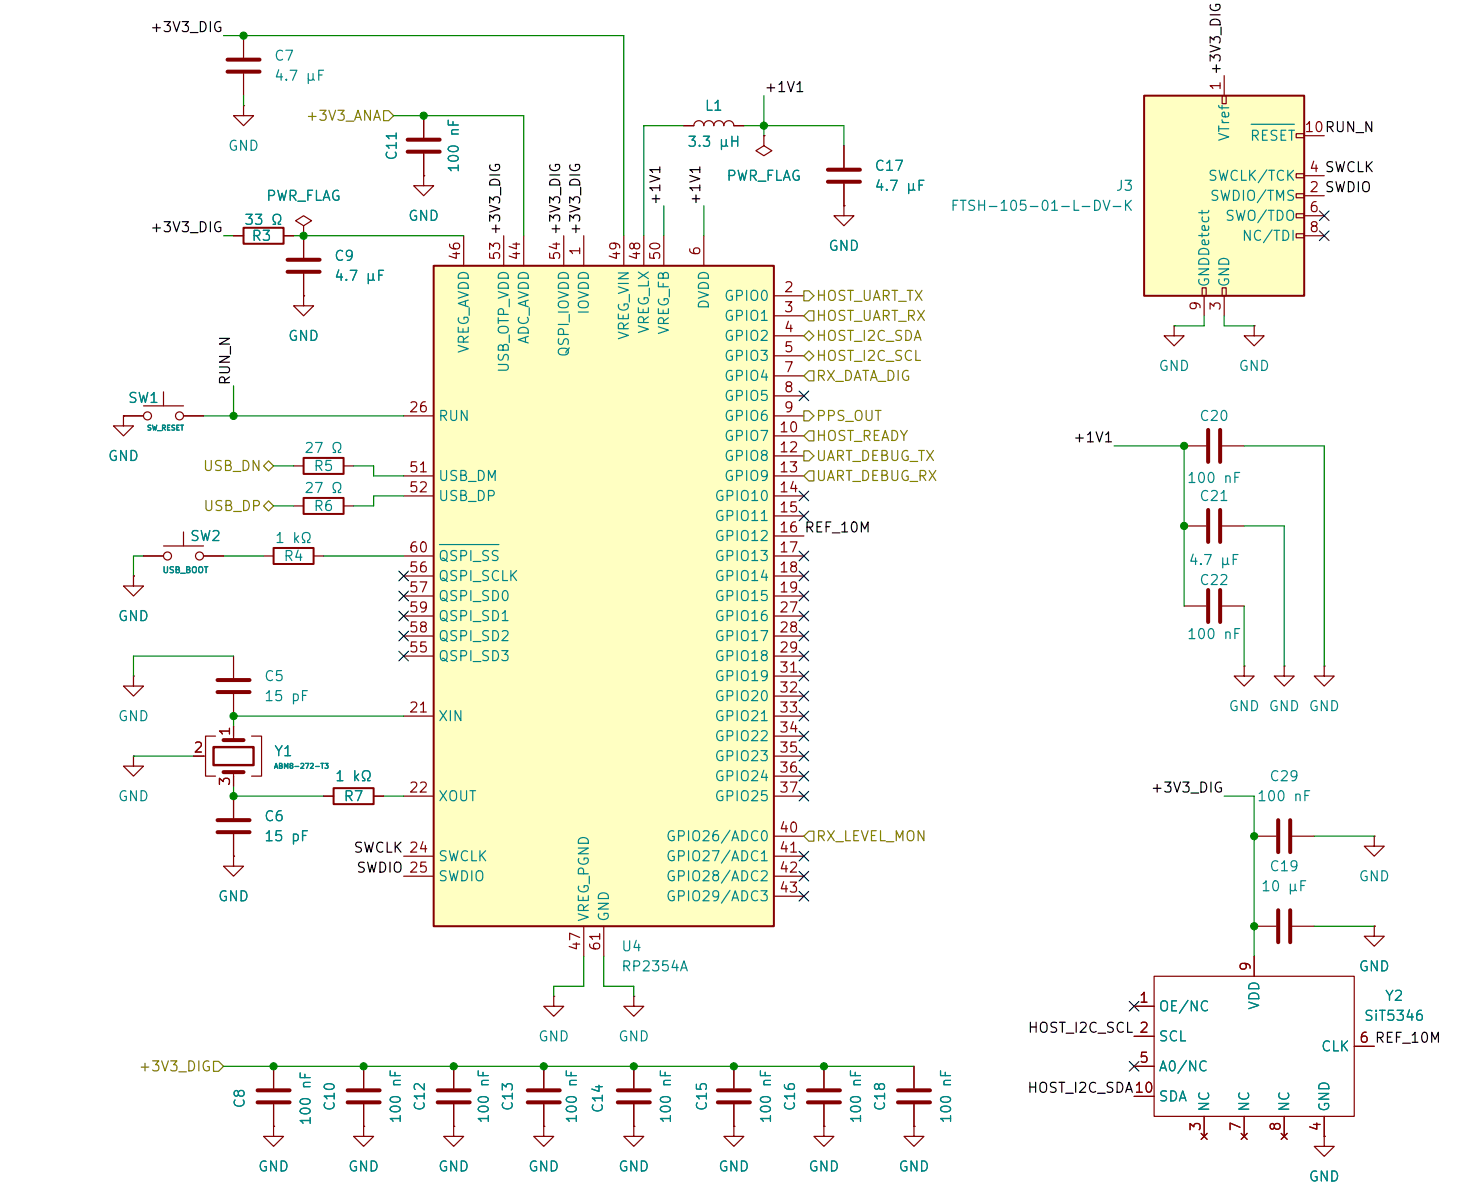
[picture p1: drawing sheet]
<svg xmlns="http://www.w3.org/2000/svg" width="188mm" height="152mm" viewBox="0 0 188 152" stroke-linecap="round" stroke-linejoin="round" font-family="sans-serif">
<g fill="none" stroke="#840000" stroke-width=".15">
<path d="M30.9 13.4v1.3h1.3l-1.3 1.3-1.3-1.3h1.3M30.9 13.4h.1M30.9 4.5v2.8M30.9 9.3v2.8M53.8 14.7v2.8M53.8 19.5v2.8M86.8 16h1.3a.64 .64 0 0 1 .6-.7 .64 .64 0 0 1 .6 .7 .64 .64 0 0 1 .7-.7 .64 .64 0 0 1 .6 .7 .64 .64 0 0 1 .6-.7 .64 .64 0 0 1 .7 .7 .64 .64 0 0 1 .6-.7 .64 .64 0 0 1 .6 .7h1.3M97 17.2v1.3l1 .6-1 .7-1.1-.7 1.1-.6M97 17.2h.1M107.1 18.5v2.8M29.6 29.9h1.3M36 29.9h1.3"/>
<path d="M38.5 28.7l1-.7-1-.6-1 .6 1 .7v1.2M38.5 29.9h.1M38.5 37.5v1.3h1.3l-1.3 1.3-1.2-1.3h1.2M38.5 37.5h.1M38.5 29.9v2.8M38.5 34.7v2.8M53.8 22.3v1.3h1.2l-1.2 1.2-1.3-1.2h1.3M53.8 22.3h.1M107.1 26.1v1.3h1.3l-1.3 1.3-1.3-1.3h1.3M107.1 26.1h.1M107.1 23.3v2.8M15.7 52.8v1.3h-1.3l1.3 1.2 1.2-1.2h-1.2"/>
<path d="M15.7 52.8h.1M15.7 52.8h2.5M18.2 51.5h5.1M20.8 49.7v1.8M23.3 52.8h2.5M37.3 59.1h1.2M43.6 59.1h1.3M149 41.4v1.2h1.3l-1.3 1.3-1.2-1.3h1.2M149 41.4h.1M150.3 56.6h2.8M155.1 56.6h2.8M159.2 41.4v1.2h1.3l-1.3 1.3-1.3-1.3h1.3"/>
<path d="M159.2 41.4h.1M16.9 73.1v1.3h1.3l-1.3 1.2-1.2-1.2h1.2M16.9 73.1h.1M18.2 70.6h2.6M20.8 69.3h5M23.3 67.5v1.8M25.8 70.6h2.6M33.5 70.6h1.2M37.3 64.2h1.2M39.8 70.6h1.3M43.6 64.2h1.3M24.6 96h1.5"/>
<path d="M27.4 93.4h-1.3v5.1h1.3M29.6 92.2v1.7M29.6 98v1.8M31.9 93.4h1.3v5.1h-1.3M157.9 84.5v1.3h1.3l-1.3 1.3-1.3-1.3h1.3M157.9 84.5h.1M163 84.5v1.3h1.3l-1.3 1.3-1.3-1.3h1.3M163 84.5h.1M168.1 84.5v1.3h1.2l-1.2 1.3-1.3-1.3h1.3M168.1 84.5h.1M29.6 108.7v1.2h1.3l-1.3 1.3-1.2-1.3h1.2M29.6 108.7h.1"/>
<path d="M29.6 101v2.8M29.6 105.9v2.8M159.2 106.1h2.8M159.2 117.6h2.8M164 106.1h2.8M164 117.6h2.8M174.4 106.1v1.3h1.3l-1.3 1.3-1.2-1.3h1.2M174.4 106.1h.1M174.4 117.6v1.2h1.3l-1.3 1.3-1.2-1.3h1.2M174.4 117.6h.1M46.2 135.3v2.8M57.6 135.3v2.8"/>
<path d="M69 135.3v2.8M70.3 126.4v1.3h1.3l-1.3 1.3-1.3-1.3h1.3M70.3 126.4h.1M80.4 126.4v1.3h1.3l-1.3 1.3-1.2-1.3h1.2M80.4 126.4h.1M80.4 135.3v2.8M93.1 135.3v2.8M104.6 135.3v2.8M116 135.3v2.8M143.9 127.7h2.6M143.9 131.5h2.6M143.9 135.3h2.6"/>
<path d="M143.9 139.1h2.6M146.5 123.9h25.4v17.8h-25.4zM159.2 121.4v2.5M171.9 132.8h2.5M46.2 143v1.2h1.2l-1.2 1.3-1.3-1.3h1.3M46.2 143h.1M46.2 140.2v2.8M57.6 143v1.2h1.3l-1.3 1.3-1.3-1.3h1.3M57.6 143h.1M57.6 140.2v2.8M69 143v1.2h1.3l-1.3 1.3-1.3-1.3h1.3M69 143h.1"/>
<path d="M69 140.2v2.8M80.4 143v1.2h1.3l-1.3 1.3-1.2-1.3h1.2M80.4 143h.1M80.4 140.2v2.8M93.1 143v1.2h1.3l-1.3 1.3-1.2-1.3h1.2M93.1 143h.1M93.1 140.2v2.8M104.6 143v1.2h1.2l-1.2 1.3-1.3-1.3h1.3M104.6 143h.1M104.6 140.2v2.8M116 143v1.2h1.3l-1.3 1.3-1.3-1.3h1.3M116 143h.1"/>
<path d="M116 140.2v2.8M152.5 143.8l.7 .8M152.8 141.7v2.5M153.2 143.8l-.7 .8M157.5 143.8l.8 .8M157.9 141.7v2.5M158.3 143.8l-.8 .8M162.6 143.8l.8 .8M163 141.7v2.5M163.4 143.8l-.8 .8M168.1 144.2v1.3h1.2l-1.2 1.3-1.3-1.3h1.3M168.1 144.2h.1"/>
<path d="M168.1 141.7v2.5"/>
<circle cx="18.7" cy="52.8" r=".51"/>
<circle cx="22.8" cy="52.8" r=".51"/>
<circle cx="21.3" cy="70.6" r=".51"/>
<circle cx="25.3" cy="70.6" r=".51"/>
</g>
<g fill="none" stroke="#840000" stroke-width=".51">
<path d="M28.9 7.6h4M28.9 9.1h4M51.7 19.3h4.1M51.7 17.7h4.1M36.5 33h4.1M36.5 34.5h4.1M105.1 21.5h4M105.1 23.1h4M153.3 54.6v4M154.9 54.6v4M28.4 93.9h2.5M28.4 98h2.5"/>
<path d="M27.6 104.1h4.1M27.6 105.6h4.1M162.2 104.1v4.1M162.2 115.5v4.1M163.8 104.1v4.1M163.8 115.5v4.1M44.1 139.9h4.1M44.1 138.4h4.1M55.5 139.9h4.1M55.5 138.4h4.1M67 139.9h4M67 138.4h4"/>
<path d="M78.4 139.9h4.1M78.4 138.4h4.1M91.1 139.9h4.1M91.1 138.4h4.1M102.5 139.9h4.1M102.5 138.4h4.1M114 139.9h4M114 138.4h4"/>
</g>
<path d="M27.1 94.8h5.1v2.3h-5.1z" fill="none" stroke="#840000" stroke-width=".3"/>
<path d="M30.9 28.9h5.1v2h-5.1zM38.5 58.1h5.1v2h-5.1zM34.7 69.5h5.1v2.1h-5.1zM38.5 63.2h5.1v2h-5.1z" fill="none" stroke="#840000" stroke-width=".25"/>
<path d="M55 33.7h43.2v83.9h-43.2z" fill="#ffffc2"/>
<path d="M55 33.7h43.2v83.9h-43.2z" fill="none" stroke="#840000" stroke-width=".25"/>
<g fill="none" stroke="#840000" stroke-width=".15">
<path d="M58.9 29.9v3.8M63.9 29.9v3.8M66.5 29.9v3.8M71.6 29.9v3.8M74.1 29.9v3.8M79.2 29.9v3.8M81.7 29.9v3.8M84.3 29.9v3.8M89.3 29.9v3.8M98.2 37.5h3.8M51.2 52.8h3.8M98.2 40.1h3.8"/>
<path d="M98.2 42.6h3.8M98.2 45.2h3.8M98.2 47.7h3.8M98.2 50.2h3.8M98.2 52.8h3.8M98.2 55.3h3.8M98.2 57.9h3.8M51.2 60.4h3.8M51.2 62.9h3.8M51.2 70.6h3.8M51.2 73.1h3.8M51.2 75.6h3.8"/>
<path d="M51.2 78.2h3.8M98.2 60.4h3.8M98.2 62.9h3.8M98.2 65.5h3.8M98.2 68h3.8M98.2 70.6h3.8M98.2 73.1h3.8M98.2 75.6h3.8M98.2 78.2h3.8M51.2 90.9h3.8M51.2 80.7h3.8M51.2 83.3h3.8"/>
<path d="M98.2 90.9h3.8M98.2 80.7h3.8M98.2 83.3h3.8M98.2 85.8h3.8M98.2 88.3h3.8M98.2 93.4h3.8M98.2 96h3.8M98.2 98.5h3.8M51.2 101h3.8M51.2 108.7h3.8M51.2 111.2h3.8M74.1 117.6v3.8"/>
<path d="M76.6 117.6v3.8M98.2 101h3.8M98.2 108.7h3.8M98.2 111.2h3.8M98.2 106.1h3.8M98.2 113.7h3.8M34.7 135.3v2.8M34.7 143v1.2h1.3l-1.3 1.3-1.2-1.3h1.2M34.7 143h.1M34.7 140.2v2.8"/>
</g>
<path d="M55.8 69.1h7.5" fill="none" stroke="#008484" stroke-width=".15"/>
<path d="M32.7 139.9h4.1M32.7 138.4h4.1" fill="none" stroke="#840000" stroke-width=".51"/>
<path d="M145.2 12.1h20.3v25.4h-20.3z" fill="#ffffc2"/>
<path d="M145.2 12.1h20.3v25.4h-20.3zM42.3 100h5.1v2.1h-5.1z" fill="none" stroke="#840000" stroke-width=".25"/>
<g fill="none" stroke="#840000" stroke-width=".15">
<path d="M53.8 14.7v2.8M53.8 19.5v2.8M86.8 16h1.3M93.1 16h1.3M97 17.2h.1M107.1 18.5v2.8M155.1 12.1h.5v1.1h-.5zM155.4 9.6v2.5M164.5 17h1v.5h-1zM165.5 17.2h2.6M29.6 29.9h1.3M36 29.9h1.3"/>
<path d="M38.5 37.5h.1M38.5 29.9h.1M38.5 29.9v2.8M38.5 34.7v2.8M53.8 22.3h.1M107.1 26.1h.1M107.1 23.3v2.8M152.6 36.5h.5v1h-.5zM152.8 37.5v2.6M155.1 36.5h.5v1h-.5zM155.4 37.5v2.6M164.5 22h1v.6h-1z"/>
<path d="M164.5 24.6h1v.5h-1zM164.5 27.1h1v.5h-1zM164.5 29.7h1v.5h-1zM165.5 24.8h2.6M165.5 22.3h2.6M165.5 27.4h2.6M165.5 29.9h2.6M15.7 52.8h.1M15.7 52.8h2.5M23.3 52.8h2.5M16.9 73.1h.1M18.2 70.6h2.6"/>
<path d="M25.8 70.6h2.6M150.3 76.9h2.8M150.3 66.8h2.8M155.1 76.9h2.8M155.1 66.8h2.8M16.9 96v1.2h1.3l-1.3 1.3-1.2-1.3h1.2M16.9 96h.1M16.9 85.8v1.3h1.3l-1.3 1.2-1.2-1.2h1.2M16.9 85.8h.1M24.6 96h1.2M29.6 83.3v2.8M29.6 88.1v2.8"/>
<path d="M29.6 92.2v1.2M29.6 98.5v1.3M29.6 108.7h.1M29.6 101v2.8M29.6 105.9v2.8M41.1 101h1.2M47.4 101h1.3M174.4 117.6h.1M34.7 135.3v2.8M46.2 135.3v2.8M57.6 135.3v2.8M69 135.3v2.8"/>
<path d="M80.4 135.3v2.8M93.1 135.3v2.8M104.6 135.3v2.8M116 135.3v2.8M143.9 127.7h2.6M143.9 131.5h2.6M143.9 135.3h2.6M143.9 139.1h2.6M159.2 121.4v2.5M171.9 132.8h2.5M34.7 143h.1M34.7 140.2v2.8"/>
<path d="M46.2 143h.1M46.2 140.2v2.8M57.6 143h.1M57.6 140.2v2.8M69 143h.1M69 140.2v2.8M80.4 143h.1M80.4 140.2v2.8M93.1 143h.1M93.1 140.2v2.8M104.6 143h.1M104.6 140.2v2.8"/>
<path d="M116 143h.1M116 140.2v2.8M152.5 143.8l.7 .8M152.8 141.7v2.5M153.2 143.8l-.7 .8M157.5 143.8l.8 .8M157.9 141.7v2.5M158.3 143.8l-.8 .8M162.6 143.8l.8 .8M163 141.7v2.5M163.4 143.8l-.8 .8M168.1 144.2h.1"/>
<path d="M168.1 141.7v2.5"/>
</g>
<path d="M158.8 15.8h5.5" fill="none" stroke="#008484" stroke-width=".15"/>
<path d="M153.3 64.7v4.1M153.3 74.9v4M154.9 64.7v4.1M154.9 74.9v4M27.6 86.3h4.1M27.6 87.8h4.1" fill="none" stroke="#840000" stroke-width=".51"/>
<g fill="none" stroke="#848400" stroke-width=".15">
<path d="M48.7 14h.6l.7 .7-.7 .6h-.6zM102 36.9h.7l.6 .6-.6 .7h-.7zM102.7 39.4h.6v1.3h-.6l-.7-.6zM33.5 59.1l.6-.6 .6 .6-.6 .7zM102 42.6l.7-.6 .6 .6-.6 .7zM102 45.2l.7-.7 .6 .7-.6 .6zM102 52.1h.7l.6 .7-.6 .6h-.7zM102 57.2h.7l.6 .7-.6 .6h-.7zM102.7 47.1h.6v1.2h-.6l-.7-.6zM102.7 54.7h.6v1.3h-.6l-.7-.7zM34.1 63.6l.6 .6-.6 .6-.6-.6zM102 60.4l.7-.6h.6v1.2h-.6z"/>
<path d="M102.7 105.5h.6v1.3h-.6l-.7-.7zM27.1 134.7h.6l.7 .6-.7 .7h-.6z"/>
</g>
<g fill="none" stroke="#008400" stroke-width=".15">
<path d="M28.4 4.5h50.8v25.4M30.9 12.1v1.3M50 14.7h16.5v15.2M86.8 16h-5.1v13.9M94.4 16h12.7v2.5M97 12.1v5.1M28.4 29.9h1.2M37.3 29.9h21.6M84.3 26.1v3.8M89.3 26.1v3.8M25.8 52.8h25.4M29.6 49v3.8"/>
<path d="M34.7 59.1h2.6M44.9 59.1h2.5v1.3h3.8M141.4 56.6h8.9v20.3M152.8 40.1v1.3h-3.8M155.4 40.1v1.3h3.8M157.9 56.6h10.2v27.9M18.2 70.6h-1.3v2.5M28.4 70.6h5.1M34.7 64.2h2.6M41.1 70.6h10.1M51.2 62.9h-3.8v1.3h-2.5M157.9 66.8h5.1v17.7"/>
<path d="M157.9 76.9v7.6M16.9 96h7.7M29.6 99.8v1.2h11.5M29.6 83.3h-12.7v2.5M51.2 90.9h-21.6v1.3M48.7 101h2.5M155.4 101h3.8v20.4M166.8 106.1h7.6M166.8 117.6h7.6M28.4 135.3h87.6M74.1 121.4v3.8h-3.8v1.2M76.6 121.4v3.8h3.8v1.2"/>
</g>
<g fill="none" stroke="#000084" stroke-width=".15">
<path d="M167.5 26.8l1.2 1.2M167.5 29.3l1.2 1.2M168.7 26.8l-1.2 1.2M168.7 29.3l-1.2 1.2M101.4 49.6l1.2 1.3M102.6 49.6l-1.2 1.3M50.6 75l1.2 1.3M50.6 72.5l1.2 1.2M50.6 77.6l1.2 1.2M51.8 75l-1.2 1.3M51.8 72.5l-1.2 1.2M51.8 77.6l-1.2 1.2"/>
<path d="M101.4 72.5l1.2 1.2M101.4 75l1.2 1.3M101.4 77.6l1.2 1.2M101.4 70l1.2 1.2M101.4 62.3l1.2 1.3M101.4 64.9l1.2 1.2M102.6 72.5l-1.2 1.2M102.6 75l-1.2 1.3M102.6 77.6l-1.2 1.2M102.6 70l-1.2 1.2M102.6 62.3l-1.2 1.3M102.6 64.9l-1.2 1.2"/>
<path d="M50.6 80.1l1.2 1.2M50.6 82.7l1.2 1.2M51.8 80.1l-1.2 1.2M51.8 82.7l-1.2 1.2M101.4 90.3l1.2 1.2M101.4 95.4l1.2 1.2M101.4 92.8l1.2 1.2M101.4 82.7l1.2 1.2M101.4 85.2l1.2 1.2M101.4 87.7l1.2 1.3M101.4 80.1l1.2 1.2M101.4 97.9l1.2 1.2"/>
<path d="M102.6 90.3l-1.2 1.2M102.6 95.4l-1.2 1.2M102.6 92.8l-1.2 1.2M102.6 82.7l-1.2 1.2M102.6 85.2l-1.2 1.2M102.6 87.7l-1.2 1.3M102.6 80.1l-1.2 1.2M102.6 97.9l-1.2 1.2M101.4 100.4l1.2 1.3M101.4 113.1l1.2 1.3M101.4 110.6l1.2 1.2M101.4 108.1l1.2 1.2"/>
<path d="M102.6 100.4l-1.2 1.3M102.6 113.1l-1.2 1.3M102.6 110.6l-1.2 1.2M102.6 108.1l-1.2 1.2M143.3 127.1l1.3 1.2M143.3 134.7l1.3 1.2M144.6 127.1l-1.3 1.2M144.6 134.7l-1.3 1.2"/>
</g>
<g fill="#008400" stroke="#008400" stroke-width=".13">
<circle cx="93.1" cy="135.3" r=".46"/>
<circle cx="159.2" cy="117.6" r=".46"/>
<circle cx="159.2" cy="106.1" r=".46"/>
<circle cx="104.6" cy="135.3" r=".46"/>
<circle cx="97" cy="16" r=".46"/>
<circle cx="53.8" cy="14.7" r=".46"/>
<circle cx="46.2" cy="135.3" r=".46"/>
<circle cx="29.6" cy="101" r=".46"/>
<circle cx="29.6" cy="90.9" r=".46"/>
<circle cx="34.7" cy="135.3" r=".46"/>
<circle cx="150.3" cy="56.6" r=".46"/>
<circle cx="150.3" cy="66.8" r=".46"/>
<circle cx="30.9" cy="4.5" r=".46"/>
<circle cx="29.6" cy="52.8" r=".46"/>
<circle cx="38.5" cy="29.9" r=".46"/>
<circle cx="69" cy="135.3" r=".46"/>
<circle cx="57.6" cy="135.3" r=".46"/>
<circle cx="80.4" cy="135.3" r=".46"/>
</g>
<g font-size="1.3">
<text x="19" y="4.4">+3V3_DIG</text>
<text x="96.9" y="12">+1V1</text>
<text x="19" y="29.8">+3V3_DIG</text>
<text x="74" y="29.9" transform="rotate(-90 74 29.9)">+3V3_DIG</text>
<text x="84.1" y="26.1" transform="rotate(-90 84.1 26.1)">+1V1</text>
<text x="89.2" y="26.1" transform="rotate(-90 89.2 26.1)">+1V1</text>
<text x="29.5" y="49" transform="rotate(-90 29.5 49)">RUN_N</text>
<text x="136.1" y="56.5">+1V1</text>
<text x="146" y="100.9">+3V3_DIG</text>
<text x="44.8" y="108.5">SWCLK 24</text>
<text x="45.1" y="111.1">SWDIO 25</text>
<text x="130.3" y="131.4">HOST_I2C_SCL 2</text>
<text x="130.3" y="139">HOST_I2C_SDA10</text>
</g>
<g font-size="1.3" fill="#008484">
<text x="34.7" y="8">C7</text>
<text x="34.7" y="10.6">4.7 µF</text>
<text x="89.4" y="14.4">L1</text>
<text x="28.8" y="19.5">GND</text>
<text x="50.7" y="20.5" transform="rotate(-90 50.7 20.5)">C11</text>
<text x="58.5" y="22" transform="rotate(-90 58.5 22)">100 nF</text>
<text x="87.1" y="18.9">3.3 µH</text>
<text x="92.1" y="23.3">PWR_FLAG</text>
<text x="110.9" y="22">C17</text>
<text x="153.2" y="23.3">SWCLK/TCK</text>
<text x="156.3" y="18" transform="rotate(-90 156.3 18)">VTref</text>
<text x="158.5" y="18.2">RESET</text>
<text x="30.9" y="28.9">33 Ω</text>
<text x="33.7" y="25.8">PWR_FLAG</text>
<text x="51.7" y="28.3">GND</text>
<text x="110.9" y="24.5">4.7 µF</text>
<text x="120.5" y="27.1">FTSH-105-01-L-DV-K</text>
<text x="141.5" y="24.5">J3</text>
<text x="153.5" y="25.8">SWDIO/TMS</text>
<text x="155.4" y="28.3">SWO/TDO</text>
<text x="31.8" y="30.9">R3</text>
<text x="42.3" y="33.4">C9</text>
<text x="42.3" y="36">4.7 µF</text>
<text x="105" y="32.2">GND</text>
<text x="157.5" y="30.9">NC/TDI</text>
<text x="75.1" y="40" transform="rotate(-90 75.1 40)">IOVDD</text>
<text x="90.3" y="39.4" transform="rotate(-90 90.3 39.4)">DVDD</text>
<text x="91.8" y="38.5">GPIO0</text>
<text x="91.8" y="41">GPIO1</text>
<text x="153.8" y="36.6" transform="rotate(-90 153.8 36.6)">GNDDetect</text>
<text x="156.3" y="36.6" transform="rotate(-90 156.3 36.6)">GND</text>
<text x="36.5" y="43.6">GND</text>
<text x="59.8" y="44.9" transform="rotate(-90 59.8 44.9)">VREG_AVDD</text>
<text x="64.9" y="47.4" transform="rotate(-90 64.9 47.4)">USB_OTP_VDD</text>
<text x="67.4" y="43.8" transform="rotate(-90 67.4 43.8)">ADC_AVDD</text>
<text x="72.5" y="45.4" transform="rotate(-90 72.5 45.4)">QSPI_IOVDD</text>
<text x="80.1" y="43.2" transform="rotate(-90 80.1 43.2)">VREG_VIN</text>
<text x="82.7" y="42.4" transform="rotate(-90 82.7 42.4)">VREG_LX</text>
<text x="85.2" y="42.6" transform="rotate(-90 85.2 42.6)">VREG_FB</text>
<text x="91.8" y="43.6">GPIO2</text>
<text x="91.8" y="46.1">GPIO3</text>
<text x="147" y="47.4">GND</text>
<text x="157.1" y="47.4">GND</text>
<text x="16.1" y="51.5">SW1</text>
<text x="55.5" y="53.7">RUN</text>
<text x="91.8" y="48.7">GPIO4</text>
<text x="91.8" y="51.2">GPIO5</text>
<text x="91.8" y="53.7">GPIO6</text>
<text x="152.1" y="53.7">C20</text>
<text x="13.6" y="58.8">GND</text>
<text x="38.5" y="57.8">27 Ω</text>
<text x="91.8" y="56.3">GPIO7</text>
<text x="91.8" y="58.8">GPIO8</text>
<text x="38.5" y="62.9">27 Ω</text>
<text x="39.7" y="65.2">R6</text>
<text x="39.7" y="60.1">R5</text>
<text x="55.5" y="61.4">USB_DM</text>
<text x="55.5" y="63.9">USB_DP</text>
<text x="90.6" y="63.9">GPIO10</text>
<text x="91.8" y="61.4">GPIO9</text>
<text x="150.6" y="61.6">100 nF</text>
<text x="152.1" y="63.9">C21</text>
<text x="24" y="69">SW2</text>
<text x="34.8" y="69.2">1 kΩ</text>
<text x="35.9" y="71.5">R4</text>
<text x="55.5" y="71.5">QSPI_SS</text>
<text x="90.6" y="66.4">GPIO11</text>
<text x="90.6" y="69">GPIO12</text>
<text x="90.6" y="71.5">GPIO13</text>
<text x="55.5" y="74.1">QSPI_SCLK</text>
<text x="55.5" y="76.6">QSPI_SD0</text>
<text x="90.6" y="74.1">GPIO14</text>
<text x="90.6" y="76.6">GPIO15</text>
<text x="150.8" y="72">4.7 µF</text>
<text x="152.1" y="74.6">C22</text>
<text x="14.9" y="79.1">GND</text>
<text x="55.5" y="81.7">QSPI_SD2</text>
<text x="55.5" y="79.1">QSPI_SD1</text>
<text x="90.6" y="79.1">GPIO16</text>
<text x="90.6" y="81.7">GPIO17</text>
<text x="150.6" y="81.4">100 nF</text>
<text x="33.4" y="86.8">C5</text>
<text x="33.4" y="89.3">15 pF</text>
<text x="55.5" y="84.2">QSPI_SD3</text>
<text x="90.6" y="84.2">GPIO18</text>
<text x="90.6" y="86.8">GPIO19</text>
<text x="90.6" y="89.3">GPIO20</text>
<text x="14.9" y="91.8">GND</text>
<text x="55.5" y="91.8">XIN</text>
<text x="90.6" y="91.8">GPIO21</text>
<text x="90.6" y="94.4">GPIO22</text>
<text x="155.8" y="90.6">GND</text>
<text x="160.9" y="90.6">GND</text>
<text x="166" y="90.6">GND</text>
<text x="34.7" y="96.3">Y1</text>
<text x="42.4" y="99.5">1 kΩ</text>
<text x="90.6" y="96.9">GPIO23</text>
<text x="90.6" y="99.5">GPIO24</text>
<text x="161" y="99.5">C29</text>
<text x="14.9" y="102">GND</text>
<text x="33.4" y="104.5">C6</text>
<text x="33.4" y="107.1">15 pF</text>
<text x="43.5" y="102">R7</text>
<text x="55.5" y="102">XOUT</text>
<text x="84.4" y="107.1">GPIO26/ADC0</text>
<text x="90.6" y="102">GPIO25</text>
<text x="159.4" y="102">100 nF</text>
<text x="55.5" y="109.6">SWCLK</text>
<text x="55.5" y="112.2">SWDIO</text>
<text x="84.4" y="109.6">GPIO27/ADC1</text>
<text x="84.4" y="112.2">GPIO28/ADC2</text>
<text x="160" y="113.4">10 µF</text>
<text x="161" y="110.9">C19</text>
<text x="172.4" y="112.2">GND</text>
<text x="27.6" y="114.7">GND</text>
<text x="75.1" y="117.1" transform="rotate(-90 75.1 117.1)">VREG_PGND</text>
<text x="77.6" y="117.1" transform="rotate(-90 77.6 117.1)">GND</text>
<text x="84.4" y="114.7">GPIO29/ADC3</text>
<text x="78.8" y="121.1">U4</text>
<text x="78.8" y="123.6">RP2354A</text>
<text x="172.4" y="123.6">GND</text>
<text x="147" y="128.7">OE/NC</text>
<text x="160.1" y="128.3" transform="rotate(-90 160.1 128.3)">VDD</text>
<text x="173" y="129.9">SiT5346</text>
<text x="175.7" y="127.3">Y2</text>
<text x="68.2" y="132.5">GND</text>
<text x="78.4" y="132.5">GND</text>
<text x="147" y="132.5">SCL</text>
<text x="147" y="136.3">A0/NC</text>
<text x="167.6" y="133.8">CLK</text>
<text x="31.4" y="140.8" transform="rotate(-90 31.4 140.8)">C8</text>
<text x="39.7" y="142.9" transform="rotate(-90 39.7 142.9)">100 nF</text>
<text x="42.8" y="141.1" transform="rotate(-90 42.8 141.1)">C10</text>
<text x="51.2" y="142.7" transform="rotate(-90 51.2 142.7)">100 nF</text>
<text x="54.2" y="141.1" transform="rotate(-90 54.2 141.1)">C12</text>
<text x="62.4" y="142.7" transform="rotate(-90 62.4 142.7)">100 nF</text>
<text x="65.4" y="141.1" transform="rotate(-90 65.4 141.1)">C13</text>
<text x="73.5" y="142.7" transform="rotate(-90 73.5 142.7)">100 nF</text>
<text x="76.8" y="141.4" transform="rotate(-90 76.8 141.4)">C14</text>
<text x="85.5" y="142.7" transform="rotate(-90 85.5 142.7)">100 nF</text>
<text x="90" y="141.1" transform="rotate(-90 90 141.1)">C15</text>
<text x="98.2" y="142.7" transform="rotate(-90 98.2 142.7)">100 nF</text>
<text x="101.2" y="141.1" transform="rotate(-90 101.2 141.1)">C16</text>
<text x="109.6" y="142.7" transform="rotate(-90 109.6 142.7)">100 nF</text>
<text x="112.6" y="141.1" transform="rotate(-90 112.6 141.1)">C18</text>
<text x="121" y="142.7" transform="rotate(-90 121 142.7)">100 nF</text>
<text x="147" y="140.1">SDA</text>
<text x="153.8" y="141.2" transform="rotate(-90 153.8 141.2)">NC</text>
<text x="158.9" y="141.2" transform="rotate(-90 158.9 141.2)">NC</text>
<text x="164" y="141.2" transform="rotate(-90 164 141.2)">NC</text>
<text x="169" y="141.2" transform="rotate(-90 169 141.2)">GND</text>
<text x="32.7" y="149">GND</text>
<text x="44.1" y="149">GND</text>
<text x="55.5" y="149">GND</text>
<text x="66.9" y="149">GND</text>
<text x="78.4" y="149">GND</text>
<text x="91.1" y="149">GND</text>
<text x="102.5" y="149">GND</text>
<text x="113.9" y="149">GND</text>
<text x="166" y="150.3">GND</text>
</g>
<g font-size="1.3" fill="#840000">
<text x="155.2" y="11.6" transform="rotate(-90 155.2 11.6)">1 +3V3_DIG</text>
<text x="165.5" y="17.1">10RUN_N</text>
<text x="166.1" y="22.2">4 SWCLK</text>
<text x="166.1" y="24.7">2 SWDIO</text>
<text x="166.1" y="27.2">6</text>
<text x="166.1" y="29.8">8</text>
<text x="58.7" y="33.2" transform="rotate(-90 58.7 33.2)">46</text>
<text x="63.8" y="33.2" transform="rotate(-90 63.8 33.2)">53 +3V3_DIG</text>
<text x="66.3" y="33.2" transform="rotate(-90 66.3 33.2)">44</text>
<text x="71.4" y="33.2" transform="rotate(-90 71.4 33.2)">54 +3V3_DIG</text>
<text x="74" y="32.6" transform="rotate(-90 74 32.6)">1</text>
<text x="79" y="33.2" transform="rotate(-90 79 33.2)">49</text>
<text x="81.6" y="33.2" transform="rotate(-90 81.6 33.2)">48</text>
<text x="84.1" y="33.2" transform="rotate(-90 84.1 33.2)">50</text>
<text x="89.2" y="32.6" transform="rotate(-90 89.2 32.6)">6</text>
<text x="99.4" y="37.4">2</text>
<text x="99.4" y="39.9">3</text>
<text x="152.7" y="39.5" transform="rotate(-90 152.7 39.5)">9</text>
<text x="155.2" y="39.5" transform="rotate(-90 155.2 39.5)">3</text>
<text x="99.4" y="42.5">4</text>
<text x="99.4" y="45">5</text>
<text x="99.4" y="47.6">7</text>
<text x="51.8" y="52.6">26</text>
<text x="99.4" y="50.1">8</text>
<text x="99.4" y="52.6">9</text>
<text x="98.8" y="55.2">10</text>
<text x="98.8" y="57.7">12</text>
<text x="51.8" y="60.3">51</text>
<text x="51.8" y="62.8">52</text>
<text x="98.8" y="60.3">13</text>
<text x="98.8" y="62.8">14</text>
<text x="98.8" y="65.3">15</text>
<text x="51.8" y="70.4">60</text>
<text x="98.8" y="67.9">16 REF_10M</text>
<text x="98.8" y="70.4">17</text>
<text x="51.8" y="73">56</text>
<text x="51.8" y="75.5">57</text>
<text x="98.8" y="73">18</text>
<text x="98.8" y="75.5">19</text>
<text x="51.8" y="83.1">55</text>
<text x="51.8" y="80.6">58</text>
<text x="51.8" y="78">59</text>
<text x="98.8" y="78">27</text>
<text x="98.8" y="80.6">28</text>
<text x="98.8" y="83.1">29</text>
<text x="98.8" y="85.7">31</text>
<text x="98.8" y="88.2">32</text>
<text x="24.5" y="95.8">2</text>
<text x="29.5" y="93.5" transform="rotate(-90 29.5 93.5)">1</text>
<text x="51.8" y="90.7">21</text>
<text x="98.8" y="90.7">33</text>
<text x="98.8" y="93.3">34</text>
<text x="98.8" y="95.8">35</text>
<text x="29.5" y="99.9" transform="rotate(-90 29.5 99.9)">3</text>
<text x="51.8" y="100.9">22</text>
<text x="98.8" y="98.4">36</text>
<text x="98.8" y="100.9">37</text>
<text x="98.8" y="106">40</text>
<text x="98.8" y="108.5">41</text>
<text x="98.8" y="111.1">42</text>
<text x="98.8" y="113.6">43</text>
<text x="74" y="120.8" transform="rotate(-90 74 120.8)">47</text>
<text x="76.5" y="120.8" transform="rotate(-90 76.5 120.8)">61</text>
<text x="159" y="123.4" transform="rotate(-90 159 123.4)">9</text>
<text x="144.5" y="127.6">1</text>
<text x="144.5" y="131.4">2</text>
<text x="144.5" y="135.2">5</text>
<text x="172.4" y="132.7">6 REF_10M</text>
<text x="172.4" y="132.7">6</text>
<text x="143.9" y="139">10</text>
<text x="152.7" y="143.7" transform="rotate(-90 152.7 143.7)">3</text>
<text x="157.8" y="143.7" transform="rotate(-90 157.8 143.7)">7</text>
<text x="162.9" y="143.7" transform="rotate(-90 162.9 143.7)">8</text>
<text x="167.9" y="143.7" transform="rotate(-90 167.9 143.7)">4</text>
</g>
<g font-size="1.3" fill="#848400">
<text x="38.7" y="15.6">+3V3_ANA</text>
<text x="103.5" y="41">HOST_UART_RX</text>
<text x="103.5" y="38.5">HOST_UART_TX</text>
<text x="103.5" y="43.6">HOST_I2C_SDA</text>
<text x="103.5" y="46.1">HOST_I2C_SCL</text>
<text x="103.5" y="48.7">RX_DATA_DIG</text>
<text x="103.5" y="53.7">PPS_OUT</text>
<text x="103.5" y="56.3">HOST_READY</text>
<text x="103.5" y="58.8">UART_DEBUG_TX</text>
<text x="25.7" y="60.1">USB_DN</text>
<text x="25.7" y="65.2">USB_DP</text>
<text x="103.5" y="61.4">UART_DEBUG_RX</text>
<text x="103.5" y="107.1">RX_LEVEL_MON</text>
<text x="17.5" y="136.3">+3V3_DIG</text>
</g>
<text font-size=".8" fill="#008484" x="20.6" y="72.9">USB_BOOT</text>
<g font-size=".6" fill="#008484">
<text x="18.6" y="54.8">SW_RESET</text>
<text x="34.7" y="97.7">ABM8-272-T3</text>
</g>
</svg>
